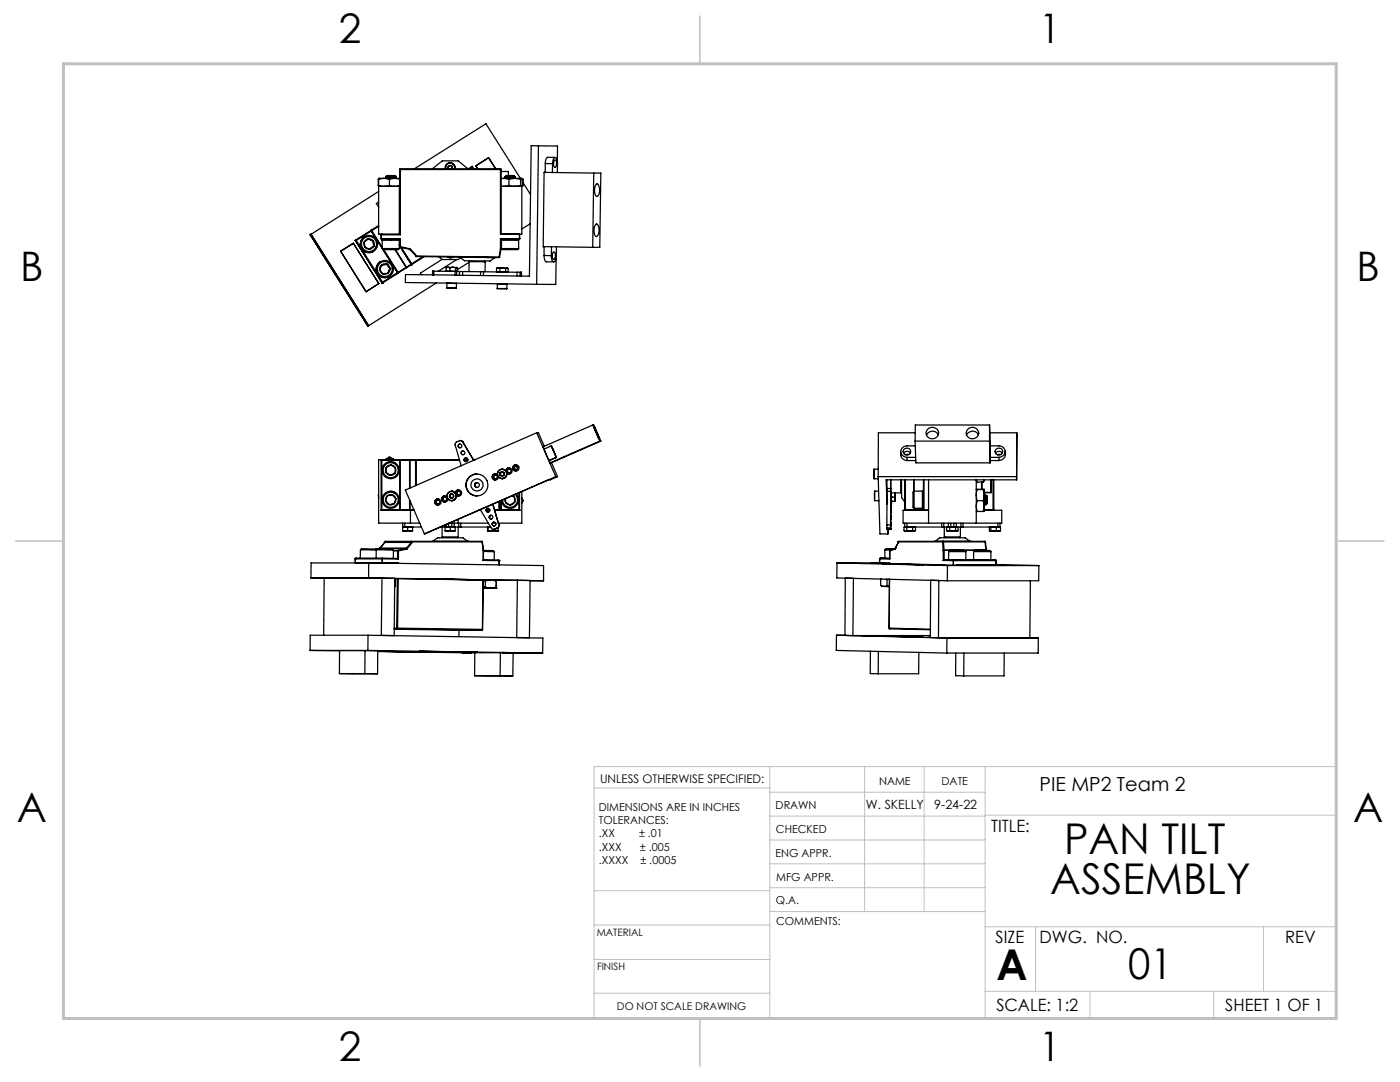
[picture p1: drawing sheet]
<svg xmlns="http://www.w3.org/2000/svg" width="279mm" height="216mm" viewBox="0 0 279 216" stroke-linecap="round" stroke-linejoin="round" font-family="sans-serif">
<g fill="none" stroke="#c0c0c0" stroke-width=".2">
<path d="M118.6 157.2h35M153.6 153v50.2M153.6 158.1h43M172.5 153v28.9M184.4 153v28.9M196.6 153v50.2M118.6 177.7h35M153.6 162.8h43M153.6 177.1h43M153.6 167.6h43M153.6 172.4h43M196.6 162.7h70.1"/>
<path d="M118.6 198.2h35M118.6 191.5h35M118.6 184.6h35M153.6 181.9h43M196.6 184.9h70.1M196.6 197.8h70.1M206.7 184.9v12.9M217.5 197.8v5.4M242.2 197.8v5.4M252.2 184.9v12.9M26.7 203.2h240v-50.2h-148.1v50.2"/>
</g>
<path d="M139.7 3.2v9.5M3.1 107.9h9.6M266.7 107.9h9.5M139.7 203.2v9.6" fill="none" stroke="#c0c0c0" stroke-width=".3"/>
<path d="M12.7 12.7h254v190.5h-254z" fill="none" stroke="#c0c0c0" stroke-width=".6"/>
<g fill="none" stroke="#000" stroke-width=".25">
<path d="M75.5 37l.1 .2M75.5 37h.1M75.5 35.8v1.2M75.6 37.2h4.2M75.6 37l1 .2 1.1-.2M75.6 37v.2M75.6 35.8v1.2M75.6 37.2v9.5h4.2M75.6 35.8h-.1M75.6 38.2l-13.5 8.5M75.6 35.6h.1M75.6 37.2h.1"/>
<path d="M75.6 35.6l-.1 .2M75.6 35.6v.2M75.6 35.6h1M76.6 35.6l1.1 .2M76.6 35.6h2.2M76.6 35.6l-1 .2M76.9 35.6h.1M77 35.2l.2 .1M77.2 35.3v.1M77.2 35.4l-.2 .2M77.7 37l1 .2 1.1-.2M77.7 35.8v1.2"/>
<path d="M78.7 35.2l.3 .1-.3 .3M78.7 35.2l-1.5 .1M78.7 35.5v.1M78.7 35.1v.1M78.7 35.1l-1.5 .2M78.7 35.6h-.3M78.7 35.6h.1M78.8 35.1h.1M78.8 35.6l-1.1 .2M78.8 35.6l1 .1M78.8 35.6h.9M78.8 35.1l-1.8 .1"/>
<path d="M78.8 35.1l-1.6-.1-.2 .2M78.8 35.1h-.1M79 35.4l-2.1 .2M79 35.3l-2.1 .3M79 35.4l-.3 .2M79.7 37.2v9.5M79.8 33.8h.1M79.8 34.2h.1M79.8 33.8v12.9M79.9 33.7v.1M79.9 33.7l-.1 .1M79.9 33.8h20"/>
<path d="M79.9 33.7h20M79.9 33.8v13M82.7 33.7l14.3-9 6.9 10.9M86.3 33.7l2-1.6h3.1l2 1.6M88.9 33.7a1 1 0 0 1 .9-1.3 1 1 0 0 1 1 1.3M88.9 33.7a.95 .95 0 0 1 1-1.2 .95 .95 0 0 1 .9 1.2M89 33.7a.9 .9 0 0 1 .8-1.2 .9 .9 0 0 1 .9 1.2M89.4 33.4l.1 .3M89.7 33.1h.4M89.7 33.1l-.3 .3M90.1 33.1l.2 .4M90.3 33.5l-.1 .2"/>
<path d="M90.3 33.5l-.2 .2M94.2 33.2v.2M94.2 33.2h.1M94.2 33.2l-.7 .5M94.2 33.4l-.5 .3M94.2 33.4l.2 .3M94.3 33.2l.2 .5M95.4 33.7l-.4-.6 2.5-1.6 1.4 2.2M99.9 33.7v.1M99.9 33.8h.1M99.9 33.7l.1 .1M99.9 33.8v12.9h4.2v-9.5"/>
<path d="M100 37.2h2.7M100 35.6h.6M100 33.8v12.9M100 34.2h1.5v.8M100.6 35.6l1 .2M100.6 35.6h2.1M100.6 35.6l-.6 .1M100.8 35.6h.1M100.8 35.2l.2-.2 1.7 .1-1.9 .2M100.8 35.3l.3 .1M101 35.4l-.2 .2M101.6 37l1.1 .2"/>
<path d="M101.6 37l-1 .2-.6-.1M101.6 35.8v1.2M102.5 35.6h.1M102.6 35.2l.2 .2M102.6 35.2h.1M102.6 35.2l-1.6 .2M102.6 35.2l.2 .1M102.6 35.1v.1M102.7 35.6l-1.1 .2M102.7 35.6l1.2 .2M102.7 35.6h1.4M102.7 37.2h1.4"/>
<path d="M102.8 35.5l-1.9 .1M102.8 35.4l-2 .2M102.8 35.5l-.2 .1M102.8 35.3h.1M102.8 35.3v.1M103.9 37l-1.2 .2M103.9 37l.2 .2M103.9 35.8v1.2M104.1 35.6l-.2 .2M104.1 35.6l.1 .2v1.2l-.1 .2M104.1 37.2h.1M104.1 35.7l.3 .1v1.2"/>
<path d="M104.1 35.6l.3 .2M104.4 37l-.3 .1M104.4 37l-.3 .2M104.4 36.5l1.5 2.3M107.5 29.1l-.4 27.6M107.5 29.1h3.8l-.1 3M107.5 29.1h-1.5l-.3 26-13.4-.2M108.8 32.6l1.5 .1M108.8 32.6v1.8M110.3 32.7v-.7a.51 .51 0 0 1 .5-.6l.3 .3 .2 .6-.1 2.1M110.3 32.7l-.1 1.7M110.7 31.9a.82 .82 0 0 1 .2 1.3l-.1 .2a1.14 1.14 0 0 1-.1-1.5z"/>
<path d="M110.8 31.4h-1.5l-.4 .6-.1 .6M118.5 34.5l-9.9-.1-.2 14.8 9.9 .2M118.5 34.5l-.2 14.9M118.5 34.5h1.4l-.2 14.9h-1.4M119 36.7h.2a1.84 1.84 0 0 1 0 2.5 .95 .95 0 0 1-.6-1.2l.1-.6zM61.9 46.8l11.5 18.3M62.1 46.7l-.2 .1M62.1 46.7l11.5 18.3M62.1 46.7h.1M68 50.1l2.5-1.6 5.1 8.1-2.5 1.6zM70.9 48h.2M70.9 47.9l.2 .1"/>
<path d="M70.9 48h.1M70.9 47.9v.1M70.9 47.9h.1M70.9 48l5.4 8.5M71.1 48l5.2 8.3M72.7 48.3l.1 1M72.7 48.3l-.1 .4 .2 .6M72.7 47.2a1.71 1.71 0 0 0-.5 2.4 1.71 1.71 0 0 0 2.4 .5M72.8 49.3l1 .4M72.8 49.3l.3 .3 .7 .1M73.5 47.7l.9 .4M73.5 47.7l-.8 .6"/>
<path d="M73.5 47.7l-.5 .2-.3 .4M73.5 47.7l1 .3M73.5 47.7h.5l.5 .3M74.1 46.1l2.2 3.4M74.1 46.1h.1M74.1 46.1l-3 1.9M74.1 45.9l.1 .1M74.1 45.9v.2M74.1 45.9h.1M74.1 45.9l-3.2 2M74.2 46l-.1 .1M74.2 46l2.1 3.3"/>
<path d="M74.4 48.1l.2 1M74.5 48l.1 1.1M74.5 48l.2 .5-.1 .6M74.5 48l-.1 .1M74.6 49.1l-.8 .6M74.6 49.1l-.4 .5-.4 .1M74.6 49.1h.1M75.6 40.3l-.5 .3 .5 .7M75.6 45l-1.5 .9M75.6 45.2l-1.4 .8M75.8 53.8a.91 .91 0 0 0 .6 .8M75.8 53.8l.6 .8"/>
<path d="M75.9 52.2a1.71 1.71 0 0 0-.6 2.4 1.71 1.71 0 0 0 2.4 .5M76.1 46.8l.1-.1-.1 .1M76.1 46.8h.1M76.1 47.6h.1M76.1 47.6l.1 .1M76.1 46.8v.8M76.1 47.6h3.8M76.1 46.8h3.8M76.2 52.8l-.4 1M76.2 52.8l-.4 .5v.5M76.2 47.7h3.6M76.3 47.9h3.4"/>
<path d="M76.3 49.6h3.4M76.3 49.6l.2 .2h3l.2-.2M76.3 56.5h.1M76.3 47.9v1.7M76.3 56.3v.2M76.4 49.7l2.9 4.7M76.4 49.8l2.9 4.6M76.5 47.7l-.2 .2M76.6 49.8l2.8 4.6M77.2 52.7h.1M77.2 52.7l.6 .9M77.2 52.7l.4 .4 .2 .5"/>
<path d="M77.2 52.7l-1 .1M77.2 52.7h-.6l-.4 .1M77.4 54.5l-1 .1M77.4 54.5l-.5 .2-.5-.1M77.8 53.6l-.4 .9M77.8 53.6a.98 .98 0 0 1-.4 .9M77.8 53.6h.1M78.8 49.8l2.2 3.5M78.9 49.8l2.2 3.5M79.3 54.4h.2M79.3 54.4h.1M79.3 54.4l.2 .1"/>
<path d="M79.3 54.4l-3 1.9M79.4 54.4h.1M79.4 54.4h-.1M79.5 47.7l.2 .2M79.5 54.4v.1M79.5 54.5l-3.2 2M79.7 47.9v1.7M79.7 48.9l.1 .1M79.7 48.7l.1 .1M79.8 46.7l.1 .1M79.8 49.2h.1M79.8 49.2v.2"/>
<path d="M79.8 47.7v1.5M79.8 49.4l1.9 .3M79.9 47.6l-.1 .1M79.9 49.2l-.1 .2M79.9 47.6v1.6M79.9 49.2l1.9 .4M79.9 49.4l2.2 3.3M80 49.4l2.1 3.4M80.1 49.4l2.1 3.2M81 53.3l.1 .1M81 53.3l-1.6 1.1M81.1 53.3h.1"/>
<path d="M81.1 53.3h-.1M81.1 53.4l-1.6 1M81.2 53.3l-.1 .1M81.7 49.7l.1 .1M81.8 49.6l.1 .1M81.8 49.6l-.1 .1M81.8 49.8l1.1 1.2M81.9 49.7l-.1 .1M81.9 49.7l1 1.1v.3M82.1 52.7v.1M82.1 52.7l-1 .6M82.1 52.8h.1"/>
<path d="M82.1 52.8l-.9 .5M82.2 52.6l-.1 .2M82.9 51.1l.1 .1 16.6 .2M82.9 51.1h.1M82.9 51.1l16.7 .2M84.4 51.2l-2.2 1.4M84.6 51.2l-2.5 1.6M86.3 54.9h.1M86.6 54.1h-.3v.8M86.6 54.1l4.2 .1M86.6 54.1v.8M87.1 56.4l-13.5 8.6"/>
<path d="M87.6 51.3l.7 .5h3.1l.5-.4M88.2 51.8l-4.3 2.7 .2 .3M89 54l.4 .2 .4-.2M89 53.4v.6M89 54l.2 .2M89.2 56.5l1.9 .1M89.2 57.4h1.9M89.2 56.5v.9M89.2 56.5h.1M89.3 51.3l.4 .1 .7-.1M89.4 51.3l.3 .1 .6-.1M89.4 53.3l-.4 .1"/>
<path d="M89.4 53.3h1M89.4 53.3l.4 .1M89.5 51.3h.7M89.8 54l1.1 .1M89.8 53.4v.6M90.4 53.3l-.6 .1M90.4 53.3l.5 .1M90.4 53.3l.7 .1M90.8 54.9h.3M90.8 54.9l-9.9-.1v1.6l26.2 .3M90.8 54.2h.3M90.8 54.2v.7"/>
<path d="M90.9 54.1l.2 .1M90.9 53.4v.7M91.1 56.5v.1M91.1 56.6v.8M91.1 53.4h-.2M91.1 53.4h.1M91.1 53.4h.2v.7M91.1 54.2h.1M91.1 54.2v.7M91.1 54.9h.6M91.1 54.2h.6M91.2 51.8l-3.7 2.3"/>
<path d="M91.7 54.9h.6M91.7 54.2h.6M91.7 54.2v.7M91.8 51.3h.1M91.8 51.3l6.9 .1M91.8 51.3l.9 .7 5 .1 1-.7M92.3 54.2v.7M92.3 54.2h3.6M93.6 54.2v-2h2.5h.7v2M93.6 52.3l-2.3 1.5M93.8 52v.2M95.9 54.2h.6"/>
<path d="M95.9 54.2v.8M96.5 54.2v.8M96.5 54.2l6.7 .1M96.7 52.1v.1M98.7 51.4h.1M99.1 54.2h.7M99.1 54.2l.1 .1M99.1 53.6v.6M99.1 53.6h.1M99.2 57.6h1.9M99.3 56.7h1.9M99.3 56.7l-.1 .9"/>
<path d="M99.3 56.6v.1M99.4 53.5l.4 .1M99.4 53.5h.9M99.4 53.5l-.3 .1M99.4 53.5h-.3M99.6 51.3h.1M99.6 51.3v.1M99.7 51.3l-.1 .1M99.8 54.2l.5 .1 .6-.1M99.8 53.6v.6M99.9 47.6l.1 .1M99.9 49.6h.1"/>
<path d="M99.9 47.6v2M99.9 47.6h3.8M99.9 49.6l-.3 1.7M100 49.6h.1M100 47.7v1.9M100 47.7h3.6M100 49.6l-.3 1.7M100.1 47.9h3.4M100.1 49.6h3.4M100.1 49.6l.2 .2h3l.2-.2M100.1 47.9v1.7M100.1 48.3h-.1"/>
<path d="M100.3 47.7l-.2 .2M100.3 53.5l-.5 .1M100.3 53.5h.9M100.3 53.5l.6 .1M100.9 54.2h.5l-.2 .1M100.9 53.6v.6M101.1 56.6l.1 .1M101.2 53.5l-.3 .1M101.2 53.5l.2 .1M101.2 56.7l-.1 .9M101.2 53.5l.2 .1v.6M103.2 54.3h.6"/>
<path d="M103.2 54.3v.8M103.3 47.7l.2 .2M103.5 47.9v1.7M103.7 47.6h.1M103.7 47.6l-.1 .1M103.7 46.7v.9M103.8 54.3h.3v.8M103.8 54.3v.8M104 54.3v.8M105.8 44.7l-1.7 1M108.6 51l.1 .9 .3 .3h1.5M108.6 51h1.4"/>
<path d="M108.6 49.2v1.8M110.1 49.2l-.1 1.8M110.4 50.3l.1-.1a1.09 1.09 0 0 1 0 1.6 1.27 1.27 0 0 1-.1-1.5zM111 51.6l-.1 5.2-3.8-.1M111.1 49.2l-.2 2.5a.53 .53 0 0 1-.4 .5l-.3-.2-.2-1M118.9 44.7h.2a1.82 1.82 0 0 1 0 2.5 .95 .95 0 0 1-.6-1.2l.1-.6zM73.6 65l-.2 .1M73.6 65h.1M75.6 98.7v.7M76.1 91.7l.1 .2M76.1 91.7v10.1M76.2 91.9h3.6"/>
<path d="M76.2 91.9v9.8M76.8 91.7l.9-.5 1 .5a2.24 2.24 0 0 0-1.9 0M76.9 99.9l.4 .6 .3 .2M76.9 99.9l.7 .8M77 94.3l.9 .5M77 94.3l.3 .3 .6 .2M77.1 93.2l-.2 .5 .1 .6M77.1 93.2l-.1 1.1M77.3 98.9l-.4 1M77.3 98.9l-.3 .3-.1 .7M78.1 92.8l.5 .2 .3 .4M78.1 92.8l.8 .6"/>
<path d="M78.1 92.8l-1 .4M78.1 92.8h-.5l-.5 .4M78.3 98.7l.7 .9M78.3 98.7a.99 .99 0 0 1 .7 .9M78.3 98.7h-.5l-.5 .2M78.3 98.7l-1 .2M78.8 94.4l-.9 .4M78.8 94.4a.89 .89 0 0 1-.9 .4M78.9 93.4l-.1 1M78.9 93.4l.1 .7-.2 .3M79 99.6l-.4 .9M79 99.6a.93 .93 0 0 1-.4 .9"/>
<path d="M79.8 91.9l.1-.2-.1 .2M79.8 91.9h.1M79.8 91.9v9.8M79.8 91.9h1.9M81.7 91.9h.1M81.7 91.9v5.5M81.7 99.7v2M81.8 91.7l-.1 .2M81.8 91.7h.1M81.8 91.7h-6.2v12.7h8.2M81.8 91.9h1.1M81.8 91.9v5.5"/>
<path d="M81.8 99.9v1.8M81.9 91.7l-.1 .2M81.9 91.7h9.8M82.9 91.7l.1 .2M82.9 91.7h.1M82.9 91.7v5.2M83 91.9h8.7M83 91.9v5M87.4 99.6a.62 .62 0 0 0-.6 .6 .62 .62 0 0 0 .6 .6M87.4 99.8a.37 .37 0 0 0-.4 .4 .37 .37 0 0 0 .4 .3M88.8 99a.62 .62 0 0 0-.6 .6 .62 .62 0 0 0 .6 .6M88.8 99.2a.37 .37 0 0 0-.4 .4 .37 .37 0 0 0 .4 .3"/>
<path d="M89.2 99.1a.62 .62 0 0 0-1 .2 .62 .62 0 0 0 .4 .9 .62 .62 0 0 0 .8-.6M89.7 98.7h.1M89.7 99.2l.4 .2M89.7 99.2h.1M89.7 98.7v.5M90.1 98h.1M90.1 99.9h.1M90.1 98.5l.4 .2M90.1 98.5l-.4 .2M90.1 98a.95 .95 0 0 1 1 1 .95 .95 0 0 1-1 .9M90.5 99.2l-.4 .2M90.5 98.7v.5"/>
<path d="M90.9 98.4a.62 .62 0 0 1 .7-.7 .62 .62 0 0 1 .5 .9 .62 .62 0 0 1-1 .2M91.1 98.8l.4 .2M91.5 97.8a.61 .61 0 0 0-.6 .6M91.5 98a.37 .37 0 0 0-.3 .4 .37 .37 0 0 0 .3 .3M91.8 88.6a.37 .37 0 0 0-.4 .4 .37 .37 0 0 0 .4 .4M91.9 87.9h.1M91.9 87.9l.4 .2M92.3 88.1l-.5-.2-.8 .3-.2 .4 1.2 4.4M92.3 88.1h.1M92.3 88.1l2.2 3.8M92.4 90a.37 .37 0 0 0-.4 .4 .37 .37 0 0 0 .4 .3M92.6 91.7h.8"/>
<path d="M92.6 91.9h.7M93 91.4a.37 .37 0 0 0-.4 .3 .37 .37 0 0 0 .4 .4M94.5 91.7h.3M94.5 91.9h.1M95.2 94.6a2.19 2.19 0 0 0-2.2 2.2 2.19 2.19 0 0 0 2.2 2.2M95.2 96.3a.48 .48 0 0 0-.4 .5 .48 .48 0 0 0 .4 .5M98.8 94.5a.62 .62 0 0 0-.6 .7 .62 .62 0 0 0 .6 .6M98.9 94.8a.37 .37 0 0 0-.4 .4 .37 .37 0 0 0 .4 .3M99.3 94.7a.62 .62 0 0 0-1 .2 .62 .62 0 0 0 .4 .9 .62 .62 0 0 0 .8-.6M99.8 94.8l.4 .2M99.8 94.8h.1M99.8 94.4h.1"/>
<path d="M99.8 94.4v.4M100 99.9v1.8M100.2 94.1l.4 .3M100.2 94.1l-.4 .3M100.2 93.6a.95 .95 0 0 1 1 1 .95 .95 0 0 1-1 .9M100.6 94.8l-.4 .2M100.6 94.4v.4M100.8 99.5l.1 .8M100.9 99.5v.8M101.6 93.3a.66 .66 0 0 0-.6 .7 .62 .62 0 0 1 .7-.6 .62 .62 0 0 1 .4 .9 .62 .62 0 0 1-1 .1l.5 .2M101.6 93.6a.37 .37 0 0 0-.3 .4 .37 .37 0 0 0 .3 .3M102.2 98.9l.5 .3"/>
<path d="M102.3 98.8l.4 .4M102.7 99.2v1M102.7 99.2l.1 .4-.1 .6M102.7 93.2l.1 .5M102.8 98.6a1.51 1.51 0 0 1-.4 2.5 1.51 1.51 0 0 1-2.1-1.4M103 92.7a.62 .62 0 0 0-.6 .7 .62 .62 0 0 0 .6 .6M103 98.5a1.72 1.72 0 0 1-.5 2.8 1.72 1.72 0 0 1-2.4-1.5M103.3 93.6l-.2-.5a.35 .35 0 0 0-.5 .3 .35 .35 0 0 0 .4 .3M103.6 98.3v3.4M103.7 98.2v3.6M104.1 99.3l.3 .6-.3 .5M104.1 98.1v6.3h-4.6"/>
<path d="M107.1 86.4l-26.2 11.4 3.8 8.7M107.1 86.4l3.8 8.7M107.1 86.4h.4l1.1 2.6M109.6 91.9h.1M109.6 91.9l.2 .5M110 89l1 2.3M110 89l-1.4 .6 1 2.3M110 89l1.1 2.3M110.1 92.3l1.2 2.8M110.2 89.4l.6 1.4zM110.9 95.1l-26.2 11.4M110.9 95.1h.4"/>
<path d="M111 91.3l-1.4 .6M111 91.3h.1M111.1 91.3l-1.5 .6M111.3 95.1l-1.5 .6h-.3l-24.8 10.8M118.3 84.8h.2l1.4 3.2M118.3 84.8l1.4 3.2M118.3 84.8l-9.9 4.3 .2 .5M118.5 85.3l1.1 2.3zM118.6 85.3l1.1 2.3zM119.7 88h.2M119.7 88l-9.9 4.4M119.9 88l-10.1 4.4"/>
<path d="M174.4 93.6v1.9M174.4 93.6h.9M174.4 95.5h.9M174.6 98v1.9M174.6 98h.7M174.6 99.9h.8M175.3 95.1h27.6M175.3 95.1l.3 11.4h1.6M177 95.7v1.8M177 97.5v.5M177 97.5h.8M177 98h.8"/>
<path d="M177 98v6.7M177.7 95.7l.1 1.8M177.8 95.7v2.7M177.8 97.5v.5M177.8 98l-.1 6.7M177.8 99.2v6.4M177.8 99.2h.1M177.8 98.4h2M177.8 99.2l.1 1.9M177.8 98.6l.1 1M177.8 98.4v.3zM177.8 98.6l.1 .6"/>
<path d="M177.9 100h.1M177.9 98.4l-.1 .2M177.9 99.6v.4M177.9 99.2v.4M177.9 99.2h.7M178.6 99.2v.4M178.6 98.4v.2M178.6 98.6v1M178.6 98.6l.1-.2v1.6l-.1-.4M178.6 100h.1M178.6 98.6v.6M178.6 99.6v.4"/>
<path d="M178.7 98.5l-.1 .9zM179.7 90.1l.1 .7a1.2 1.2 0 0 0 1.2 1.1M179.8 95.7v2.7l.1-.2M179.9 95.7l.1 3.6 .6 .9M180.6 95.7v6M180.7 95.7v6M181 91.3h1.7M181 91.9h1.8M181 91.3v.6M181.4 90.7h-.7M181.7 90.4l-.5-.3a.75 .75 0 0 0-.9 .4M182.4 95.7v2.3"/>
<path d="M182.4 98v3.4M182.4 98l-.2 .2v3l.2 .2M182.4 98h1.7M182.6 88h14.9M182.6 88l.2 4.4h14.8M182.7 89h-1.7a1.15 1.15 0 0 0-1.2 1.1 1.15 1.15 0 0 0 1.2 1.2M182.7 86.4h-7.4v8.7M184.1 98v3.4M184.1 98l.2 .2M184.3 95.7v6M184.4 95.7v6.1M185.1 85.7a1.19 1.19 0 0 1 2.1 .2 1.19 1.19 0 0 1-1.2 1.7 1.13 1.13 0 0 1-1.1-.7 1.13 1.13 0 0 1 .2-1.2z"/>
<path d="M185.3 95.7v8.7M187.3 86.7a1.31 1.31 0 0 0-1.2-.7 1.31 1.31 0 0 0-1.2 .8M193.1 85.7a1.23 1.23 0 0 1 1.8-.2 1.23 1.23 0 0 1 0 1.8 1.23 1.23 0 0 1-1.8-.2 1.04 1.04 0 0 1 0-1.4zM194.8 95.9l.2 .3M194.8 95.7v8.7M194.9 95.7l.1 .5M195 97.7l-.2 1 .2 1.2M195 99.9a3.4 3.4 0 0 0 0 2.2M195 99.9h1.2M195 97.7h1.2M195 96.2h1.2M195.3 86.7a1.31 1.31 0 0 0-1.2-.7 1.31 1.31 0 0 0-1.2 .8"/>
<path d="M195.9 96.2v1.4h-1.1l.2 .1M196 96.2v1.4h.4M196.2 97.7l.2 1.1M196.2 99.9l.2 1.1M196.4 95.7l-.2 .5M196.4 98.8l-.2 1.1M196.4 98.8v2.2M196.4 97.6l-.2 .1M196.4 97.6v1.2M196.4 99l.2 1.5M196.4 99.4l.1 1.1M196.5 98.7l-.1 .1"/>
<path d="M196.5 98.7l.2 1.9M196.5 98.7h.1M196.6 98.7l.1 .3M196.6 98.7l.1 1.3M196.7 99l.3 1.4M196.7 99h.1M196.8 99l.2 1.4M196.9 98.8l.1 1.6M196.9 98.8l.1 .2v1.5M196.9 98.8l-.1 .2M197.5 84.8h-14.8l-.1 3.2M197.5 88l.1 4.4"/>
<path d="M197.5 84.8v3.2M197.5 84.8l.1 4.2M197.5 86.4h5.4M197.6 91.3h1.8M197.6 91.9h1.8M197.8 95.7v2.5h-1.4M197.8 95.7v2.6h-1.4M198.2 95.7v6M198.3 95.7v6M199.4 91.3a1.15 1.15 0 0 0 1.2-1.2 1.15 1.15 0 0 0-1.2-1.1h-1.8v3.4M199.4 91.3v.6M199.7 90.7h-.7"/>
<path d="M200.1 90.4l-.6-.3a.75 .75 0 0 0-.8 .4M200.6 90.1a1.32 1.32 0 0 1-1.2 1.8M202.9 95.7h-26.1l.2 4.9M202.9 95.1v.6M202.9 86.4v8.7M202.9 86.4v9.3M62.1 115.3l2.6 .1M62.1 115.3h11.5M64.7 115.4l-.1 11.4M64.7 115.4h11.5M70.9 112.3h.1M70.9 111.5h.1"/>
<path d="M70.9 111.5v.8M70.9 111.5h5.4M71.1 111.4l-.2 .1M71.1 111.4h5.2M71.9 109.7h3.2M71.9 109.7v1.7M73.6 115.3v-3l34.9 .6v3M73.6 115.3l34.9 .6M75.1 109.7h3.4M75.1 109.7a1.91 1.91 0 0 1 1.7-.2h1.5l.2 .2M75.1 109.7v1.7M75.2 109.6h.1"/>
<path d="M75.2 109.6l-3.1-.1-.2 .2M75.8 109.4h.1M75.8 109.4l-.3 .1M76.1 101.8h.1M76.1 101.8h5.7M76.2 101.7l-.1 .1M76.2 101.7h3.6M76.2 115.4h2.6l-.1 11.4h-2.6zM76.3 112.3h.1M76.3 111.5h.1M76.3 112.3h-14.2v3M76.3 111.5v.8"/>
<path d="M76.3 112.3v.1M76.3 111.5h3.2M76.3 112.3h3.2M76.3 111.4v.1M76.3 111.4h3M76.7 108.1h.1M76.7 108.1h19.5M76.7 108.1v.2M76.8 108.2l-1 1.2M76.8 108.2h5.3M78.5 109.7v1.7M78.5 109.9h.8"/>
<path d="M78.5 109.8h.9M78.6 100.5a.92 .92 0 0 1-1 .2M78.6 100.5l-1 .2M78.8 117.1h.1M78.8 115.5h.1M78.8 115.6h.1M78.9 115.5v1.6M78.9 116.8l-.1 .1M78.9 115.5l17.5 .2M79.3 115.5l-.1 9.8M79.3 111.4l.2 .1M79.3 109.9h.2"/>
<path d="M79.3 109.9v1.5M79.4 109.8l-.1 .1M79.4 109.8l.1 .1M79.5 115.5l-.2 9.8M79.5 112.3l-.1 .1M79.5 109.9v1.6M79.5 112.3v.1M79.8 101.7l.1 .1-.1-.1M79.8 101.7h.1M79.8 101.7h1.9M80.4 105.9h.5M80.4 105.2h.1"/>
<path d="M80.4 105.2h.5M80.4 104.4v.8M80.4 105.2v.7M80.8 104.4v.8M80.9 105.2h.5M80.9 105.2h3.2M80.9 105.9h.9M80.9 105.2h-.5M81 109.4l.1 .2M81 109.4l-1.6 .4M81.1 109.4h-.1M81.1 109.4l.1 .1"/>
<path d="M81.1 109.4h-5.3M81.1 109.6l-1.6 .3M81.2 109.5l-.1 .1M81.4 105.9h-.5M81.4 105.2h.9M81.4 105.2v.7M81.4 105.9h.4M81.7 101.7l.1 .1M81.7 101.7h.1M81.8 101.8h.1M81.8 101.7l.1 .1M81.8 101.7h.8"/>
<path d="M81.9 101.8h.8M81.9 101.8v2.6M82.1 108.2v.2M82.1 108.2l-1 1.2M82.1 108.1h.1M82.1 108.4l-.9 1.1M82.1 108.1v.3M82.2 108l-.1 .1M82.3 105.9h-.5M82.3 105.2v.7h-.5M83.9 115.5h.8M84.7 106.5h.1"/>
<path d="M86.4 108h.1M86.4 108h6.9M86.4 108l.9-.7h5.1l.9 .7M87.9 105.2h.3M88.2 105.2h.6M88.2 105.1v.1M88.2 105.2v1.9h3.2v-1.9M88.4 107.1v.2M88.8 105.9h.6M88.8 105.2h1.1M88.8 105.2h.1M88.8 105.2h.2"/>
<path d="M88.8 105.2v.7M89 105.2h.5M89 104.6v.6M89.4 105.9h.9M89.5 105.2h.7M89.5 104.4v.8M89.6 104.4h7.9M89.9 105.9h.4M89.9 105.2h.9M89.9 105.2v.7M89.9 105.9h-.5M90.2 105.2h.5"/>
<path d="M90.2 104.4v.8M90.7 105.2h.1M90.7 104.4v.8M90.8 105.9h-.5M90.8 105.2h.1M90.8 105.2v.7M90.8 105.2h.7M91.3 107.1v.2M91.4 103.6v.8M91.5 105.2h.5M91.5 104.4v.8M92 105.2h5.9h-.5"/>
<path d="M92 104.4v.8M93.3 108h.1M94.6 115.7h.1M94.6 115.7h.8M95.5 101.8h.4M95.8 101.7l2.3 3.7 .3 .2h.3M96.1 108l.2 .1M96.1 108l.1 .1M96.1 108h-19.3l-.1 .1M96.2 108.1h.1M96.2 108.1l.2 1.7M96.3 108.1l.2 1.7"/>
<path d="M96.4 115.7l-.1 9.9M96.4 117.3h1.5M96.4 117.3l1.5 .1h-1.1M96.4 117.3l.4 .1M96.4 111.8l3.2 .1M96.4 115.7h1.6M96.4 109.8h.1M96.4 115.8l.5 .1M96.4 109.8v2M96.5 109.8h.1M96.5 110l2.1 .1M96.5 109.8l1.9 .1 .2 .2"/>
<path d="M96.5 111.7l3.1 .1v.1M96.5 111.7l-.1 .1M96.5 109.8h-.1M96.5 109.8v1.9M96.6 117.3l.2 .1M96.8 117.3v.1M96.8 117.1l1.1 .2M96.8 117.1l-.4 .1M96.9 115.9l-.1 1.2M97 101.8h.8M97 101.7h.8M97.3 105.9h.1"/>
<path d="M97.3 105.2v.7M97.3 105.9h.5M97.3 105.2h.1M97.4 105.9h.5M97.4 105.2h.1M97.4 105.9h.1M97.4 101.4a.39 .39 0 0 0-.4 .4 .39 .39 0 0 0 .4 .4M97.4 105.2v.7M97.8 105.2h-.5M97.8 102.9v.6M97.9 117.3l1.1-.1v.2M97.9 117.3l1.1 .1"/>
<path d="M97.9 105.9h1M98 115.7l-1.1 .2M98 115.7l1.1 .3M98 115.7l1.1 .1M98 102.8a.39 .39 0 0 0-.4 .4 .39 .39 0 0 0 .4 .4M98.2 104.4h.7v.4M98.4 100.6l1.2 4.1M98.4 105.9h.5M98.4 105.9h-.5M98.4 105.6v.3M98.6 104.2a.39 .39 0 0 0-.4 .4 .39 .39 0 0 0 .4 .4M98.6 110.1v1.6"/>
<path d="M98.7 101.7h.9M98.7 105.6h.1M98.7 105.6l-.2 .1M98.7 101.8h5M98.9 105.9h.4M99 117.4h.1M99.1 115.8h.1M99.1 115.8v.2M99.1 116l-.1 1.4M99.1 115.8h4.2M99.3 105.3h.1M99.3 105.3l-.6 .3"/>
<path d="M99.3 105.9h.1M99.4 105.9h-.1M99.4 105.9h-.5M99.4 105.3v.6M99.6 104.7l-.1 .5-.2 .1M99.6 104.7h.1M99.6 101.7h.1M99.6 101.7v.1l.1-.1M99.6 100v1.7M99.6 111.9h.1M99.6 111.9v.8M99.7 101.7h3.9"/>
<path d="M99.7 100v1.7M100 101.7l-.1 .1M100 101.7h.1M100.9 100.3l.9 .5M100.9 100.3l.4 .3 .5 .2M102.7 100.2l-.9 .6M102.7 100.2l-.4 .4-.5 .2M103.3 115.8h2.5l-.1 11.4h-2.6zM103.6 101.7l.1 .1M103.7 101.8h.1M105.8 115.9h2.7M167 112.3h8.5"/>
<path d="M167 112.3l22.1 .6M167 112.3v3l22.1 .6M175.5 112.3l.2 .1M175.5 111.5h.1M175.5 112.3h.1M175.5 111.5v.8M175.5 111.5h2.1M175.5 112.3h2.1M175.6 112.4h-1.8h1.8M175.7 112.4l1.9 .1M175.7 111.4l-.2 .1M175.7 111.4h.9"/>
<path d="M175.7 111.4h1.9M175.8 116.8l.6 .2M175.8 115.6v1.2M175.8 115.6h.1M175.9 115.5l-.1 .1M176.2 112.5l8.1 .2zM176.4 117l1.1 .1M176.6 109.7h1.2M176.6 109.7v1.7h1M176.8 109.5h1.6zM176.8 109.5l-.2 .2M176.8 115.6h.2"/>
<path d="M177 104.7v.6M177 105.6l.8 .1M177 104.7h.7M177 105.3h.7M177 105.6h.8M177 105.3v.3M177 116.8l-.6 .2M177 115.6v1.2M177 116.8l.5 .1M177.2 105.7v.8M177.4 115.6h-.4M177.5 115.6l-.1 9.7"/>
<path d="M177.5 112.5h.1M177.6 111.5h.1M177.6 112.3v.1M177.6 109.9h.1M177.6 109.9v1.6M177.6 112.3v.2M177.6 112.5l10.7 .2M177.6 109.8v.1M177.7 104.7v.6M177.7 105.3l.1 .3M177.8 100v.8zM177.8 101.4v.8z"/>
<path d="M177.8 102.8v.8zM177.8 104.2v.8zM177.8 101.1h.1M177.9 100v1.1M177.9 100v.5zM177.9 100h.7M178.2 109.5h.1M178.6 109.6l-1 .3M178.6 109.4h.1M178.6 109.5v.1M178.6 109.4v.1M178.6 109.4v.2"/>
<path d="M178.6 109.4l-1 .4M179.2 108.1h.1M179.2 108.1h8.9M179.2 108.3l-.6 1.1M179.2 108.1v.3l-.6 1.1M180.4 105.9h.3M180.4 105.2h.6M180.4 105.2v.7M180.6 105.2h1M180.6 105.2h-.2M180.6 104.4v.8M180.6 101.7l.1 .1v-.1"/>
<path d="M180.6 101.7h.1M180.7 105.9h.9M180.7 101.7h3.6M181 105.9h.6M181 105.9h-.3M181 105.2v.7M181 104.4v.8M181.6 105.9h.8M181.6 105.2h.5M181.6 105.2h.4M181.6 105.2h-.6M181.9 105.2h6"/>
<path d="M182.1 105.9h-.5M182.1 105.9h.3M182.1 105.2h.6M182.1 105.2v.7M182.4 101.7v.1v-.1M182.4 101.7h.1M182.4 101.4v.3M182.4 101.4h1.7M182.6 105.2h.1M182.7 105.9h-.3M182.7 105.2v.7M184.3 101.7l.1 .1"/>
<path d="M184.3 101.2l-.2 .2M184.4 101.8h.1M185.3 101.8h-5.1v2.6h19.7v-2.6h-3.5M185.7 115.8h1.7l-.1 11.4h-1.6zM186.6 108h.1M186.6 108l.9-.7h5.1l1 .7M186.6 108h7M187.9 105.2h.4M187.9 104.4v.8M188.1 108.1h.2M188.1 108.1l.1-.1 .1 .1M188.1 108.1l.1 1.7"/>
<path d="M188.2 109.8h.2M188.2 109.8v2M188.2 111.8l2.1 .1M188.2 112.7l2.1 .1M188.3 108.1h8.3M188.3 108.1l.1 1.7M188.3 105.2h.8M188.3 104.4v.8M188.4 111.7l-.2 .1M188.4 109.8h-.2M188.4 109.8h.1M188.4 109.8h8.3"/>
<path d="M188.4 111.7l1.9 .1M188.4 111.7h.9M188.4 109.8v1.9M188.5 105.2v1.9h3.2v-1.9M188.6 107.1v.2M188.9 105.9h.3M188.9 105.2v.7M188.9 105.9h.1M189.1 105.2h.1M189.1 105.2h-.2M189.1 112.9h18.2M189.1 112.9v3"/>
<path d="M189.2 105.2h-.3M189.2 105.9h.9M189.2 105.2h.1M189.2 105.2h.3M189.3 105.2h.5M189.3 104.4v.8M189.3 111.7h3.5M189.3 110l3.5 .1M189.3 110v1.7M189.5 105.2h1.2M189.5 105.9h.6M189.5 109.8l3 .1z"/>
<path d="M189.5 109.8l-.2 .2M189.5 105.9h-.3M189.5 105.2v.7M189.8 105.2h.6M189.8 104.4v.8M190.1 105.9h.9M190.3 111.9h.1M190.3 112.8h.1M190.3 111.9v.9M190.3 112.8h10.3h-1.7M190.3 111.9h8.5M190.3 111.8v.1"/>
<path d="M190.3 111.8h8.3M190.4 105.2h.5M190.4 104.4v.8M190.6 109.8l-.6 .1h2.1h-.5M190.6 109.8l1 .1M190.6 109.8v.1M190.7 105.9h-.6M190.7 105.9h.3M190.7 105.2v.7M190.9 105.2h.1M190.9 104.4v.8M190.9 112.8h1.6"/>
<path d="M191 105.2h-.3M191 105.2h.1M191 105.2h.2M191.1 105.2h.7M191.1 105.2h.1M191.2 105.9h-.2M191.2 105.2v.7h-.2M191.5 107.1v.2M191.6 109.9h.1M191.8 105.2h.4M191.8 104.4v.8M192.2 105.2h6.1"/>
<path d="M192.2 104.4v.8M192.5 109.9l.3 .2M192.8 110.1v1.6M192.8 111.7h1.5M193.6 108h.1M194.3 110l3.5 .1M194.3 111.7h3.4M194.3 110v1.7M194.5 109.8l-.2 .2M194.6 109.8l2.9 .1zM194.8 102l.2 .1M195 102.1h1.2"/>
<path d="M195.4 109.8l-.4 .1h1.7M195.4 109.8l1 .1M195.4 109.8v.1M196.3 109.9h.1M196.4 109.9h.7h-.4M196.4 109.9h.1M196.4 101l-.2 1.1M196.4 101v1l-.2 .1M196.4 101.7h1.8M196.5 100.5l-.1 .3M196.5 108l.2 .1M196.5 108l.1 .1"/>
<path d="M196.5 108h-17.2l-.1 .1M196.5 100.5h.1M196.6 100.5l.1 .3M196.6 108.1h.1M196.6 108.1l.1 1.7M196.7 108.1l.1 1.7M196.7 100l.2 .6 .1-.2M196.7 100v.6M196.7 100.6v.1M196.7 109.8h.1M196.7 109.8v.1M196.8 109.8h.1"/>
<path d="M196.8 109.8v.1M196.9 100.6l-.2 .1M197 100.4v.1M197 100.5h.1M197.5 105.9h.1M197.5 105.2l-.1 .7h.2M197.6 109.9l.2 .2M197.6 105.9h.7M197.6 105.2h.1M197.7 105.9h.6M197.7 105.9h-.1M197.7 111.7l.9 .1"/>
<path d="M197.7 105.2v.7M197.8 110.1l-.1 1.6M198.2 101.7h.1M198.2 101.7v.1l.1-.1M198.3 105.2h.5M198.3 105.2h1.3M198.3 105.9h.9M198.3 105.2h-.6M198.6 111.8l.2 .1M198.8 111.9h.1M198.8 112.8h.1M198.8 112.6l8.5 .3"/>
<path d="M198.8 111.9v.9M198.8 105.2h.9M198.8 105.9h-.5M198.8 105.9h.4M198.8 105.2v.7M199.1 104.4v.8M199.6 105.2h.1M199.6 104.4v.8M199.7 105.9h-.5M199.7 105.2v.7M205.6 115.9l-.1 11.3M207.3 112.9v3h-18.2"/>
<path d="M61.9 129.8h11.5M61.9 129.8l5.9 .1M67.7 134.4h5.1M67.7 134.4h7.7M72.8 134.4h2.6M72.8 129.8h-5l-.1 4.6M72.8 129.8l2.6 .1v4.5M72.8 129.8v4.6M73.4 129.8l34.9 .5M73.4 126.8h-11.5v3M73.4 126.8v3M73.4 126.8l34.9 .5v3"/>
<path d="M75.4 130l19.4 .3M75.7 130h-.3l11.1 .1h-.8M76.1 129.9h2zM78.7 125.6l17.5 .1M78.7 125.5h.6M78.7 125.3h.5M79.2 125.3l.1 .2M79.2 125.3h.1M79.3 125.5l16.9 .2M79.3 125.3v.2M79.3 125.3l17 .3M84.5 130h-.8l10.7 .1"/>
<path d="M85.7 130.1h.1M91.6 125.7v1.3M92.1 130.2h2zM94.4 130.1h.9M94.4 130.1h.1M94.7 134.8h5.1M94.7 134.8l7.6 .1M94.8 130.2h5.1M94.8 130.2l-.1 4.6M96.3 125.6l-.1 .1M96.3 125.6h.1M99.8 134.8l2.5 .1"/>
<path d="M99.9 130.2l2.5 .1-.1 4.6M99.9 130.2l-.1 4.6M100.2 130.2h2zM102.4 130.3h5.9M166.9 126.8h1.7M166.9 126.8v3l22 .5M166.9 126.8l22.1 .5M168.6 126.8l.1-11.4h1.6l-.1 11.4M168.6 126.8h1.6M170.2 126.8h15.5M172.1 126.8l1.9 .1-.2-.1M173.7 129.9v4.5h1.6"/>
<path d="M175.3 130v4.4M176.1 126.9l8.1 .2zM177.4 126.9v.1M177.4 125.3l.2 .2 8.1 .2M177.4 125.3h.1M177.4 125.3l8.3 .3M183.4 130.2l-.1 4.2h-8M185 126.8l.7 .1M187.3 127.2h18.2M189 127.3l-.1 3M189 127.3h18.2M190.7 130.3v4.5l1.6 .1"/>
<path d="M192.4 130.3l-.1 4.6M200.4 130.3v4.6h-8.1M205.5 127.2l1.7 .1M207.2 127.3v3h-18.3"/>
<circle cx="73.6" cy="48.7" r="1.71"/>
<circle cx="73.6" cy="48.7" r="1.51"/>
<circle cx="76.8" cy="53.7" r="1.71"/>
<circle cx="76.8" cy="53.7" r="1.51"/>
<circle cx="78" cy="99.7" r="1.72"/>
<circle cx="78" cy="93.8" r="1.71"/>
<circle cx="78" cy="93.8" r="1.51"/>
<circle cx="78" cy="99.7" r="1.5"/>
<circle cx="88.8" cy="99.6" r=".37"/>
<circle cx="90.1" cy="99" r=".95"/>
<circle cx="90.1" cy="99" r=".9"/>
<circle cx="91.5" cy="98.4" r=".37"/>
<circle cx="91.8" cy="89" r=".38"/>
<circle cx="92.4" cy="90.3" r=".38"/>
<circle cx="93" cy="91.7" r=".39"/>
<circle cx="95.2" cy="96.8" r="1.2"/>
<circle cx="95.2" cy="96.8" r="2.19"/>
<circle cx="95.2" cy="96.8" r=".49"/>
<circle cx="98.9" cy="95.2" r=".38"/>
<circle cx="100.2" cy="94.6" r=".95"/>
<circle cx="100.2" cy="94.6" r=".91"/>
<circle cx="101.6" cy="94" r=".38"/>
<circle cx="103" cy="93.4" r=".63"/>
<circle cx="103" cy="93.4" r=".38"/>
<circle cx="181" cy="90.1" r=".74"/>
<circle cx="199.3" cy="90.1" r=".74"/>
<circle cx="87.4" cy="100.2" r=".63"/>
<circle cx="87.4" cy="100.2" r=".37"/>
<circle cx="97.4" cy="101.8" r=".38"/>
<circle cx="98" cy="103.2" r=".38"/>
<circle cx="98.6" cy="104.6" r=".38"/>
</g>
<g font-size="8.5">
<text x="212.3" y="170.3">PAN TILT</text>
<text x="209.6" y="178.4">ASSEMBLY</text>
<text x="198.9" y="195.5">A</text>
<text x="225.1" y="195.4">01</text>
</g>
<g font-size="8.1">
<text x="67.6" y="8.5">2</text>
<text x="207.3" y="8.5">1</text>
<text x="4" y="56.1">B</text>
<text x="270.7" y="56.1">B</text>
<text x="3.3" y="164.1">A</text>
<text x="270" y="164.1">A</text>
<text x="67.6" y="211.7">2</text>
<text x="207.3" y="211.7">1</text>
</g>
<text font-size="3.9" x="207.5" y="157.8">PIE MP2 Team 2</text>
<g font-size="3.4">
<text x="197.8" y="166">TITLE:</text>
<text x="198.7" y="188.1">SIZE</text>
<text x="207.5" y="188.1">DWG. NO.</text>
<text x="256.5" y="188.2">REV</text>
<text x="198.8" y="201.7">SCALE: 1:2</text>
<text x="244.5" y="201.7">SHEET 1 OF 1</text>
</g>
<g font-size="2.5">
<text x="172.8" y="161.4">W. SKELLY</text>
<text x="186.5" y="161.4">9-24-22</text>
</g>
<text font-size="2.4" x="119.8" y="156.2">UNLESS OTHERWISE SPECIFIED:</text>
<g font-size="2.2">
<text x="119.5" y="161.8">DIMENSIONS ARE IN INCHES</text>
<text x="154.8" y="161.4">DRAWN</text>
<text x="175.4" y="156.6">NAME</text>
<text x="187.9" y="156.7">DATE</text>
<text x="119.5" y="164.4">TOLERANCES:</text>
<text x="119.5" y="167.1">.XX</text>
<text x="127.5" y="167.1">± .01</text>
<text x="154.9" y="166.3">CHECKED</text>
<text x="119.5" y="169.7">.XXX</text>
<text x="119.5" y="172.4">.XXXX</text>
<text x="127.7" y="169.7">± .005</text>
<text x="127.8" y="172.4">± .0005</text>
<text x="154.8" y="170.9">ENG APPR.</text>
<text x="154.9" y="175.7">MFG APPR.</text>
<text x="154.9" y="180.4">Q.A.</text>
<text x="154.9" y="184.6">COMMENTS:</text>
</g>
<text font-size="2.1" x="123.1" y="201.6">DO NOT SCALE DRAWING</text>
<g font-size="2">
<text x="119.1" y="186.7">MATERIAL</text>
<text x="119.1" y="193.5">FINISH</text>
</g>
</svg>
